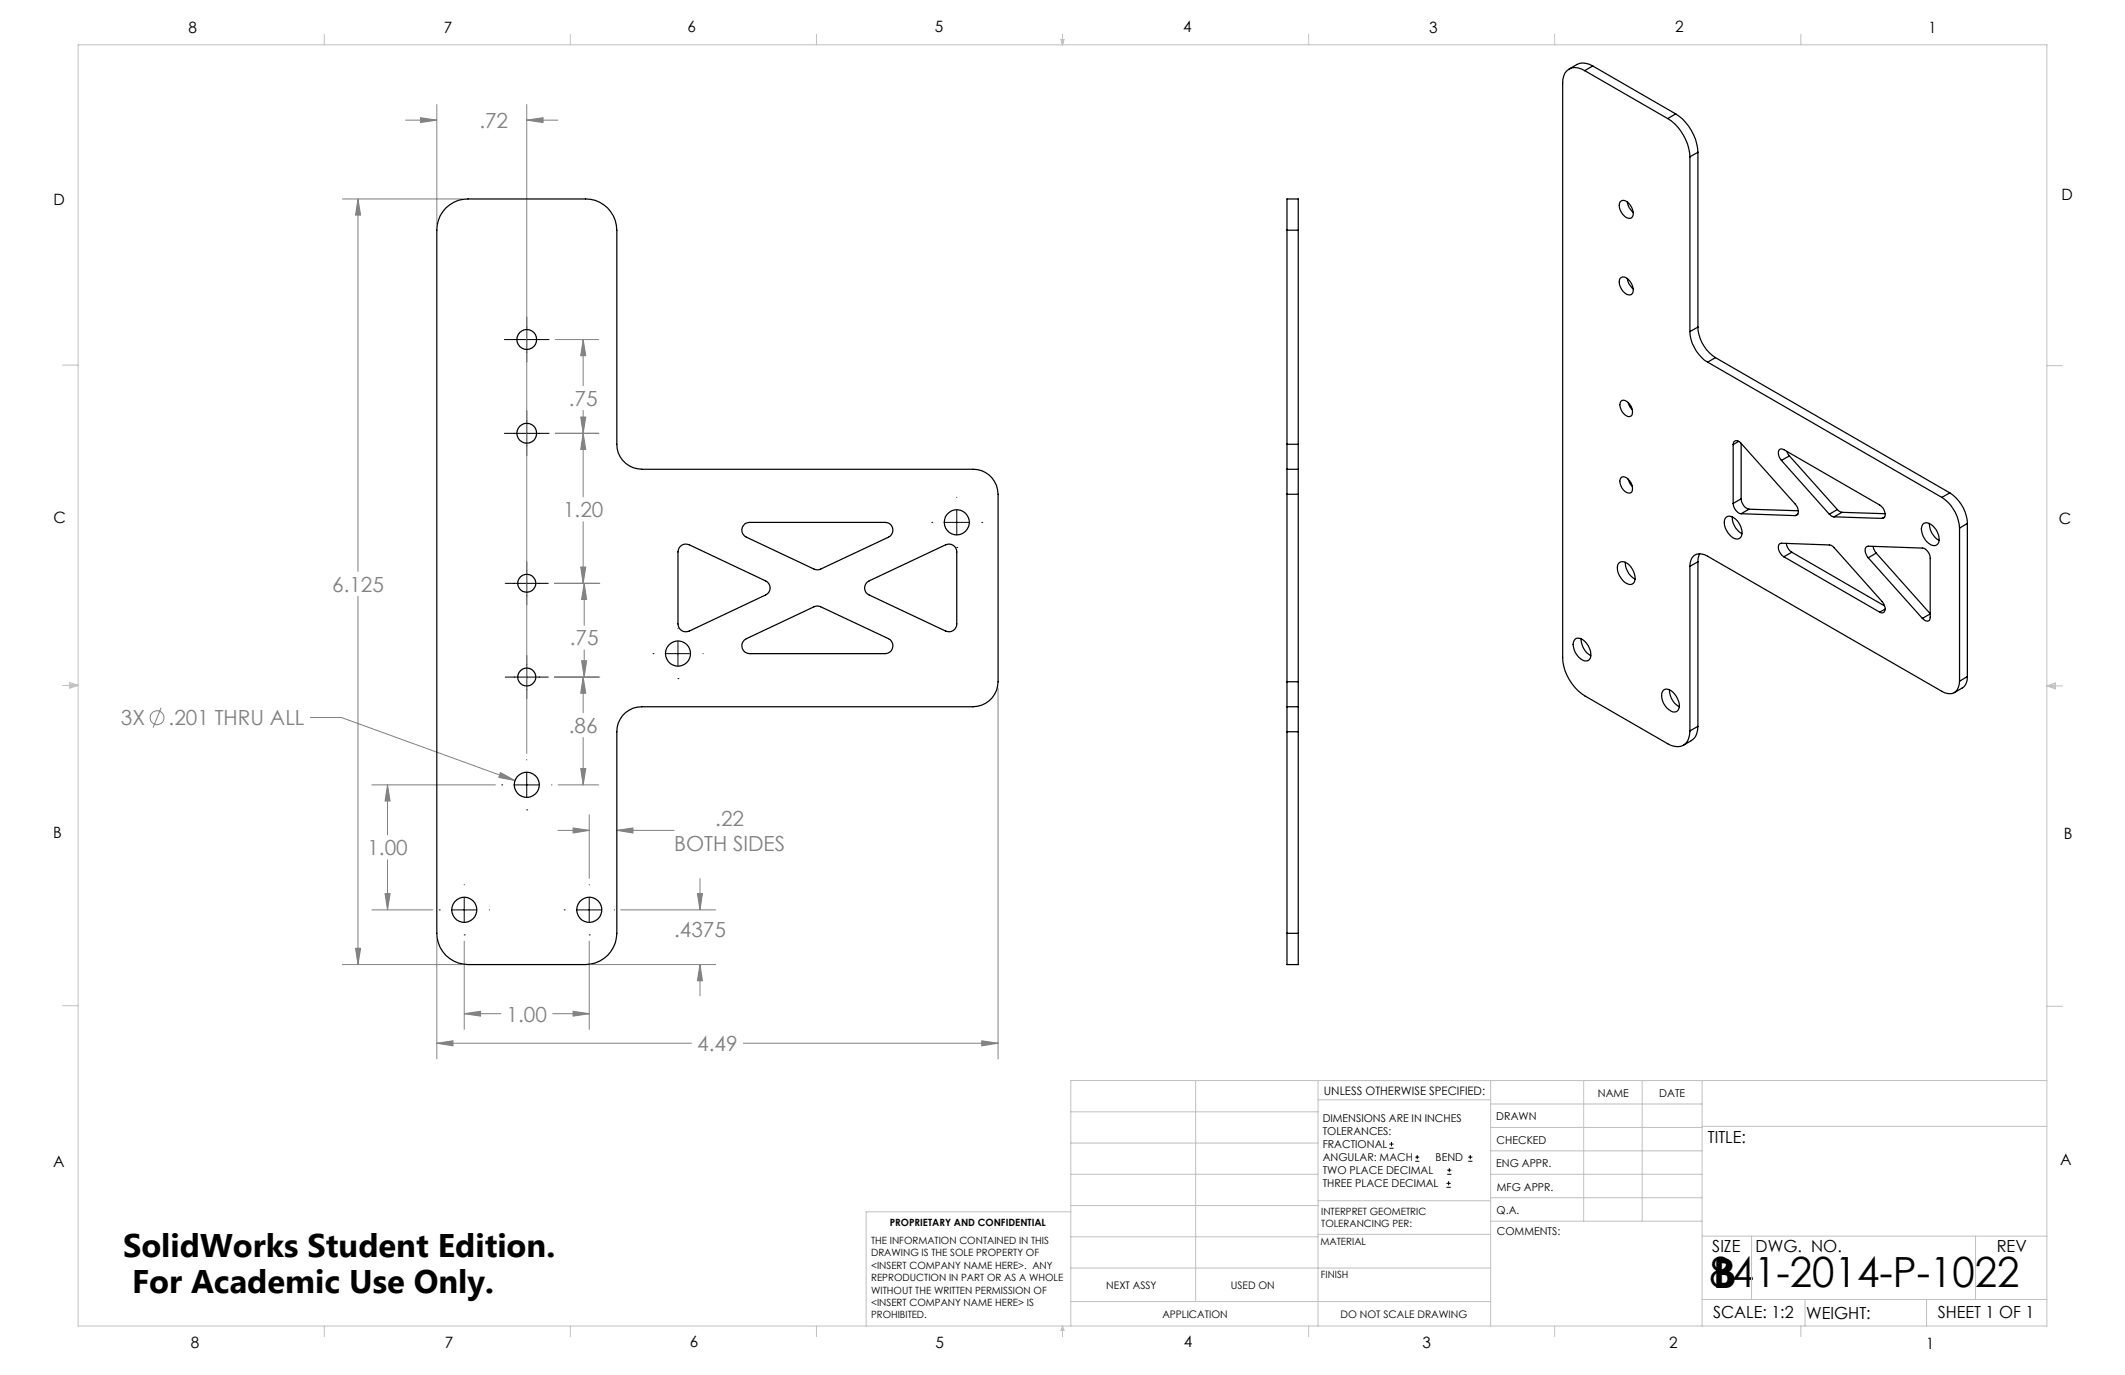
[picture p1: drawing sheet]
<svg xmlns="http://www.w3.org/2000/svg" width="432mm" height="279mm" viewBox="0 0 432 279" stroke-linecap="round" stroke-linejoin="round" font-family="sans-serif">
<g fill="none" stroke="#808080" stroke-width=".2">
<path d="M82.4 24.4h6.4M85.4 23.9l3.4 .5-3.4 .5zM88.8 21.2v24.3M107 24.4l3.3-.5v1zM107 21.2v131.9M107 24.4h6.4M69.6 40.4h24.2M72.7 40.4l.6 3.3h-1.1zM72.7 40.4v75.7M112.9 69h8.8M118.5 69l.5 3.3h-1zM118.5 69v9.4"/>
<path d="M112.9 88.1h8.8M118 84.7h1l-.5 3.4zM118.5 88.1l.5 3.2h-1zM118.5 83.4v17.6M112.7 118.5h9.2M118 115.2h1l-.5 3.3zM118.5 106v12.5M118.7 118.5l.5 3.3h-1zM118.7 118.5v8.6M72.7 121.1v74.9M112.7 137.6h9.2M118.2 134.3h1l-.5 3.3z"/>
<path d="M118.5 137.6l.5 3.3h-1zM118.5 137.6v7.2M118.7 132.1v5.5M202.8 139.8v75.4M32.7 143.8l-1.6 4M63 145.8h6.4l35.2 12.8M75.6 159.5h25.1M78.7 159.5l.6 3.3h-1.1zM78.7 159.5v10.2M101.7 157l2.9 1.6-3.2-.6zM113.4 159.5h8.3M118 156.2h1l-.5 3.3z"/>
<path d="M118.5 149.9v9.6M78.7 174.7v10.2M113.4 168.7h6.3M116.5 168.2l3.2 .5-3.2 .6zM119.7 165.6v12.9M125.3 168.7l3.3-.5v1.1zM125.3 168.7h11.6M142.2 178.5v6.4M69.6 196h24.2M72.2 192.7h1.1l-.6 3.3zM75.6 184.9h12.4M78.2 181.6h1.1l-.6 3.3z"/>
<path d="M88.8 190.9v24.3M94.3 191.2v18M119.7 191.2v18M120.3 196h25.1M126.1 184.9h19.3M141.7 181.6h1l-.5 3.3zM142.2 196l.5 3.3h-1zM142.2 196v6.4M88.8 212l3.2-.5v1zM88.8 212h51.7M94.3 206l3.3-.5v1zM94.3 206h7.5"/>
<path d="M112.3 206h7.4M116.5 205.5l3.2 .5-3.2 .5zM151.1 212h51.7M199.5 211.5l3.3 .5-3.3 .5z"/>
<circle cx="31.9" cy="145.8" r="1.41"/>
</g>
<g fill="none" stroke="#000" stroke-width=".2">
<path d="M102.5 69h9.1M107 64.4v9.2M102.5 88.1h9.1M107 83.5v9.1M102.7 118.5h8.7M107 114.2v8.7M189.3 106.2h.1M191.9 106.2h5.1M194.4 111.2h.1M194.4 101v.1M194.4 103.6v5.1M199.5 106.2h.1"/>
<path d="M102.7 137.6h8.7M107 133.2v8.7M132.7 132.8h.1M135.2 132.8h5.1M137.8 137.9h.1M137.8 127.7h.1M137.8 130.3v5.1M142.8 132.8h.1M102 159.5h.1M104.5 159.5h5.1M107 154.4h.1M107 157v5"/>
<path d="M112.1 159.5h.1M94.3 179.8h.1M107 164.6h.1M119.7 179.8h.1M89.3 184.9h.1M91.8 184.9h5.1M94.3 190h.1M94.3 182.4v5M99.4 184.9h.1M114.7 184.9h.1M117.2 184.9h5.1M119.7 190h.1"/>
<path d="M119.7 182.4v5M124.8 184.9h.1M282.3 233.3h.9M282.3 232.5h.9M282.8 232.1v.8M287.6 236h.8M287.6 235.1h.8M288 234.7v.8M294.1 238.6h.8M294.1 237.8h.8M294.5 237.4v.8M298.3 236h.9"/>
<path d="M298.3 235.1h.9M298.8 234.7v.8M293.9 241.3h.9M293.9 240.5h.9M294.4 240v.8"/>
</g>
<g fill="none" stroke="#c0c0c0" stroke-width=".2">
<path d="M15.9 9.1h400v260.4h-400zM65.9 6.9v2.2M115.9 6.9v2.2M165.9 6.9v2.2M215.6 8h.6l-.3 1.1zM215.7 8l.2 1.1M215.9 6.9v2.2M216 8l-.1 1.1M265.9 6.9v2.2M315.9 6.9v2.2M365.9 6.9v2.2M12.7 74.2h3.2"/>
<path d="M415.9 74.3h3.2M12.7 139.3h3.2M14.2 139.1l1.7 .2M14.2 138.7l1.7 .6-1.7 .5zM15.9 139.3l-1.7 .3M415.9 139.4h3.2M415.9 139.4l1.8-.6v1.2zM415.9 139.4l1.8 .3M417.7 139.2l-1.8 .2M12.7 204.4h3.2M243 219.6v44.9M267.8 219.6v49.9"/>
<path d="M302.9 219.6v49.9M321.8 219.6v28.5M333.7 219.6v28.5M345.9 219.6v49.9M415.9 204.5h3.2M415.9 219.6h-198.3v49.9M217.6 238.6h50.2M217.6 232.3h50.2M217.6 225.9h50.2M267.8 223.5h35.1M302.9 233.9h43M302.9 229.1h43"/>
<path d="M302.9 224.3h43M302.9 238.6h43M345.9 228.9h70M217.6 257.7h85.3M217.6 251.3h50.2M217.6 245h50.2M217.6 246.2h-41.6v23.3M267.8 250.8h35.1M267.8 244h35.1M302.9 248.1h43M302.9 243.4h43M345.9 251.2h70"/>
<path d="M355.9 251.2v12.9M401.4 251.2v12.9M65.9 269.5v2.1M115.9 269.5v2.1M165.9 269.5v2.1M215.9 269.5v2.1M215.9 269.5l.3 .8h-.6zM217.6 264.5h85.3M265.9 269.5v2.1M315.9 269.5v2.1M345.9 264.1h70M365.9 269.5v2.1"/>
<path d="M366.8 264.1v5.4M391.5 264.1v5.4"/>
</g>
<path d="M88.8 212l3.2-.5v1zM199.5 211.5l3.3 .5-3.3 .5zM72.7 40.4l.6 3.3h-1.1zM72.2 192.7h1.1l-.6 3.3zM94.3 206l3.3-.5v1zM116.5 205.5l3.2 .5-3.2 .5zM116.5 168.2l3.2 .5-3.2 .6zM125.3 168.7l3.3-.5v1.1zM141.7 181.6h1l-.5 3.3zM142.2 196l.5 3.3h-1zM78.7 159.5l.6 3.3h-1.1zM78.2 181.6h1.1l-.6 3.3zM107 24.4l3.3-.5v1zM85.4 23.9l3.4 .5-3.4 .5zM101.7 157l-.3 1 3.2 .6zM118 156.2h1l-.5 3.3zM118.5 137.6l.5 3.3h-1zM118.7 118.5l.5 3.3h-1zM118.2 134.3h1l-.5 3.3zM118 115.2h1l-.5 3.3zM118.5 88.1l.5 3.2h-1zM118.5 69l.5 3.3h-1zM118 84.7h1l-.5 3.4z" fill="#808080"/>
<g fill="none" stroke="#000" stroke-width=".25">
<path d="M322 14.4a2.77 2.77 0 0 0-4 .5l-.4 1.3-.1 .7v116.7a9.9 9.9 0 0 0 4.5 7.8l16.9 9.7a2.82 2.82 0 0 0 4-.5l.4-1.3 .1-.8M322 14.4l16.9 9.7M323.6 13.4a3.7 3.7 0 0 0-4.8 .6M323.6 13.4l-1.6 1M323.6 13.4l16.9 9.7M338.9 24.1a10 10 0 0 1 4.5 7.8M340.5 23.1a10 10 0 0 1 4.5 7.8M340.5 23.1l-1.6 1M343.4 31.9v35.5M345 30.9l-1.6 1M345 30.9v35.6M90.6 42.3a6.3 6.3 0 0 1 4.5-1.9h23.9a6.3 6.3 0 0 1 6.3 6.4v43.5a5.1 5.1 0 0 0 5.1 5.1h67.3a5.1 5.1 0 0 1 5.1 5v38.1a5.1 5.1 0 0 1-5.1 5.1h-67.3a5 5 0 0 0-5.1 5.1v41a6.4 6.4 0 0 1-6.3 6.3h-23.9a6.3 6.3 0 0 1-6.3-6.3v-142.9a6.6 6.6 0 0 1 1.8-4.5z"/>
<path d="M261.5 46.8v-6.4h2.3v6.4M261.5 46.8v43.5M261.5 46.8h2.3M263.8 46.8v43.5M329.2 41a1.24 1.24 0 0 1 2 .5 2.19 2.19 0 0 1 .3 2.8 2.37 2.37 0 0 1-2.5-2.6zM329.2 56.6a1.28 1.28 0 0 1 2 .5l.3 .4a1.77 1.77 0 0 1 0 2.4 2.37 2.37 0 0 1-2.5-2.6zM330.7 41v.2a3.2 3.2 0 0 0 1.2 1.9M330.7 56.6v.2a3.2 3.2 0 0 0 1.2 1.9M343.4 67.4a8 8 0 0 0 3.6 6.2M345 66.5a7.8 7.8 0 0 0 3.6 6.2M345 66.5l-1.6 .9M347 73.6l47.6 27.5"/>
<path d="M348.6 72.7l-1.6 .9M348.6 72.7l47.6 27.5M261.5 95.4v5M261.5 90.3v5.1M261.5 95.4h2.3M261.5 90.3h2.3M263.8 95.4v5M263.8 90.3v5.1M329.4 81.6a1.25 1.25 0 0 1 1.8 .6 2.02 2.02 0 0 1 .3 2.3 1.53 1.53 0 0 1-1.9-.9 2.09 2.09 0 0 1-.2-2zM329.4 97.1a1.25 1.25 0 0 1 1.8 .7 2.02 2.02 0 0 1 .3 2.3 1.92 1.92 0 0 1-2.3-1.9l-.1-.4zM330.8 81.8l.4 .9 .5 .6M330.8 97.3l.4 .9 .5 .6"/>
<path d="M352.2 90.3v12M353.3 89.7l-1.1 .6M353.8 90.1l11 12.3a2.01 2.01 0 0 1 .5 2.2l-.5 .2M353.8 90.1l-.3-.3a.74 .74 0 0 0-.9-.2 .74 .74 0 0 0-.4 .7M353.8 90.1v11.3M362 93.6a1.83 1.83 0 0 1-.4-2.3l.5-.1 .4 .2 19.5 11.2a2.12 2.12 0 0 1 .9 2.5l-.5 .2M362 93.6l9.7 10.9M363.1 91.7l.5 .9M363.6 92.6l-1.6 1M363.6 92.6l9.7 10.9M138.2 111.1a1.55 1.55 0 0 1 1.9-.4l15.5 7.3a1.57 1.57 0 0 1 .9 1.5 1.57 1.57 0 0 1-.9 1.4l-15.5 7.3a1.61 1.61 0 0 1-2.3-1.4v-14.7l.2-.7zM151.4 106.4l.9-.2h27.5a1.58 1.58 0 0 1 1.6 1.2 1.58 1.58 0 0 1-.8 1.7l-14.3 6.7-.9-.2-13.7-6.5a1.59 1.59 0 0 1-.3-2.7z"/>
<path d="M176.2 118.3l16-7.6a1.6 1.6 0 0 1 2.2 1.4v14.7a1.6 1.6 0 0 1-2.2 1.4l-15.6-7.3a1.58 1.58 0 0 1-.4-2.6zM261.5 100.4h2.3M261.5 100.4v38.1M263.8 100.4v38.1M329.1 114.3a1.78 1.78 0 0 1 2.3 .8 3.2 3.2 0 0 1 .6 3.4 1.51 1.51 0 0 1-2.3-.6 3.3 3.3 0 0 1-.9-3.3zM330.3 114.3a4 4 0 0 0 1.9 3.4M343.4 115.1a2.18 2.18 0 0 1 1.1-2.3 2.18 2.18 0 0 1 2.5 .2l47.6 27.5a2.11 2.11 0 0 0 3.3-.8l.3-1.3M343.4 115.1v33.4M345 114.2v33.4M345 114.2l-1.6 .9M345.4 112.5l-.3 1-.1 .7M350.8 105.1a1.88 1.88 0 0 1 2.3 .8 3.2 3.2 0 0 1 .6 3.3 1.51 1.51 0 0 1-2.2-.5 2.8 2.8 0 0 1-.7-3.6z"/>
<path d="M352 105a3.9 3.9 0 0 0 2 3.4M352.2 102.3a2.24 2.24 0 0 0 1.6 2.1M353.8 101.4a2.26 2.26 0 0 0 1.6 2.1M353.8 104.4l11 .4M353.8 101.4l-1.6 .9M355.4 103.5l-1.6 .9M355.4 103.5l10 .3M362.5 113.1a1.84 1.84 0 0 1-.8-2.6l10.2 .2 .3 .2 10.2 11.3a1.74 1.74 0 0 1 .4 2.2l-.2 .1-.6-.1M362.5 113.1l19.5 11.3M363 110.4v.4a2.61 2.61 0 0 0 1.1 1.4M364.1 112.2l-1.6 .9M364.1 112.2l18.8 10.9"/>
<path d="M365.3 104.5l-.5 .3M371.7 104.5l.6 .5h.4M372.7 105l9.7 .3M373.3 103.5l1 .6M373.3 103.5l-1.6 1M374.3 104.1l-1.6 .9M374.3 104.1l8.7 .3M379.6 113.3l-.2-.3a1.36 1.36 0 0 1 0-1.9l11.2 .3a2.15 2.15 0 0 1 1.6 2.1v11.9a.71 .71 0 0 1-.4 .8 .71 .71 0 0 1-.9-.3l-.3-.2M379.6 113.3l11 12.4M380.6 111l.2 .7 .4 .7M381.2 112.4l-1.6 .9M381.2 112.4l11 12.3"/>
<path d="M383 105.1l-.6 .2M390.8 106.4a1.83 1.83 0 0 1 2.3 .9 2.94 2.94 0 0 1 .6 3.3 1.53 1.53 0 0 1-2.2-.5 2.97 2.97 0 0 1-.7-3.7zM392 106.4a3.9 3.9 0 0 0 2 3.4M394.6 101.1a8.2 8.2 0 0 1 3.6 6.2M396.2 100.2a7.9 7.9 0 0 1 3.6 6.2M396.2 100.2l-1.6 .9M398.2 107.3v31.1M399.8 106.4l-1.6 .9M399.8 106.4v31.1M151.3 130l14.6-6.8h.7l14 6.6a1.6 1.6 0 0 1 .8 1.8 1.6 1.6 0 0 1-1.6 1.2h-27.5a1.6 1.6 0 0 1-1.5-1 1.6 1.6 0 0 1 .5-1.8zM261.5 138.5v5.1M261.5 138.5h2.3"/>
<path d="M263.8 138.5v5.1M320.1 129.9a1.76 1.76 0 0 1 2.3 .8 2.98 2.98 0 0 1 .6 3.3 1.51 1.51 0 0 1-2.3-.5 2.93 2.93 0 0 1-.6-3.6zM321.3 129.8a4 4 0 0 0 2 3.4M383.1 123.8l-1.1 .6M392.2 124.7l-1.6 1M399.8 137.5a2.53 2.53 0 0 1-1.1 2.3l-1.6 1M399.8 137.5l-1.6 .9M261.5 143.6v5.1M261.5 143.6h2.3M261.5 148.7v41M261.5 148.7h2.3M263.8 143.6v5.1"/>
<path d="M263.8 148.7v41M338 140.2a1.76 1.76 0 0 1 2.3 .9l.4 .5a2.32 2.32 0 0 1 0 3 2.4 2.4 0 0 1-2.7-1.7 2.44 2.44 0 0 1 0-2.7zM339.3 140.2a3.8 3.8 0 0 0 1.9 3.4M345 147.6a3.4 3.4 0 0 1-1.3 2.9l-1.6 .9M345 147.6l-1.6 .9M261.5 189.7v6.3h2.3v-6.3M261.5 189.7h2.3"/>
<circle cx="107" cy="69" r="2.02"/>
<circle cx="107" cy="88" r="2.02"/>
<circle cx="107" cy="118.5" r="1.83"/>
<circle cx="194.4" cy="106.1" r="2.54"/>
<circle cx="107" cy="137.6" r="1.83"/>
<circle cx="137.8" cy="132.8" r="2.55"/>
<circle cx="107" cy="159.5" r="2.54"/>
<circle cx="94.3" cy="184.9" r="2.54"/>
<circle cx="119.7" cy="184.9" r="2.54"/>
</g>
<g font-size="8.5">
<text x="347.4" y="261.6">841-2014-P-1022</text>
<text x="348.1" y="261.8">B</text>
</g>
<g font-size="6.6">
<text x="25" y="255.4">SolidWorks Student Edition.</text>
<text x="26.8" y="262.7">For Academic Use Only.</text>
</g>
<g font-size="4.2" fill="#808080">
<text x="97.4" y="26">.72</text>
<text x="115.6" y="82.5">.75</text>
<text x="114.4" y="105.1">1.20</text>
<text x="67.5" y="120.2">6.125</text>
<text x="115.8" y="131.2">.75</text>
<text x="24.5" y="147.4">3X</text>
<text x="34.3" y="147.4">.201 THRU ALL</text>
<text x="115.6" y="148.9">.86</text>
<text x="145.3" y="167.8">.22</text>
<text x="74.7" y="173.8">1.00</text>
<text x="137" y="172.8">BOTH SIDES</text>
<text x="137" y="190.3">.4375</text>
<text x="103" y="207.6">1.00</text>
<text x="141.7" y="213.6">4.49</text>
</g>
<g font-size="3.4">
<text x="347.1" y="232.3">TITLE:</text>
<text x="347.9" y="254.3">SIZE</text>
<text x="356.7" y="254.4">DWG. NO.</text>
<text x="405.7" y="254.5">REV</text>
<text x="348.1" y="267.9">SCALE: 1:2</text>
<text x="367" y="268">WEIGHT:</text>
<text x="393.8" y="267.9">SHEET 1 OF 1</text>
</g>
<g font-size="3.2">
<text x="38.3" y="6.7">8</text>
<text x="90.2" y="6.7">7</text>
<text x="139.7" y="6.5">6</text>
<text x="190" y="6.5">5</text>
<text x="240.4" y="6.5">4</text>
<text x="290.4" y="6.7">3</text>
<text x="340.4" y="6.5">2</text>
<text x="391.9" y="6.7">1</text>
<text x="10.9" y="41.6">D</text>
<text x="418.9" y="40.7">D</text>
<text x="10.9" y="106.3">C</text>
<text x="418.4" y="106.4">C</text>
<text x="10.8" y="170.2">B</text>
<text x="419.4" y="170.6">B</text>
<text x="10.8" y="237.2">A</text>
<text x="418.6" y="236.8">A</text>
<text x="38.8" y="273.8">8</text>
<text x="90.4" y="273.8">7</text>
<text x="140.2" y="273.8">6</text>
<text x="190.1" y="273.9">5</text>
<text x="240.5" y="273.8">4</text>
<text x="289" y="273.9">3</text>
<text x="339.1" y="273.8">2</text>
<text x="391.4" y="274.1">1</text>
</g>
<text font-size="2.4" x="269" y="222.4">UNLESS OTHERWISE SPECIFIED:</text>
<g font-size="2.2">
<text x="268.8" y="228">DIMENSIONS ARE IN INCHES</text>
<text x="304.1" y="227.7">DRAWN</text>
<text x="324.7" y="222.9">NAME</text>
<text x="337.2" y="222.9">DATE</text>
<text x="268.8" y="230.6">TOLERANCES:</text>
<text x="268.8" y="233.3">FRACTIONAL</text>
<text x="304.1" y="232.6">CHECKED</text>
<text x="268.8" y="236">ANGULAR: MACH</text>
<text x="268.8" y="238.6">TWO PLACE DECIMAL</text>
<text x="291.7" y="236">BEND</text>
<text x="304" y="237.2">ENG APPR.</text>
<text x="268.8" y="241.3">THREE PLACE DECIMAL</text>
<text x="304.2" y="241.9">MFG APPR.</text>
<text x="304.1" y="246.7">Q.A.</text>
<text x="304.1" y="250.9">COMMENTS:</text>
</g>
<g font-size="2.1">
<text x="224.8" y="262">NEXT ASSY</text>
<text x="250.1" y="261.9">USED ON</text>
<text x="236.2" y="267.8">APPLICATION</text>
<text x="272.4" y="267.8">DO NOT SCALE DRAWING</text>
</g>
<g font-size="2">
<text x="180.8" y="249.2">PROPRIETARY AND CONFIDENTIAL</text>
<text x="268.5" y="246.8">INTERPRET GEOMETRIC</text>
<text x="268.5" y="249.4">TOLERANCING PER:</text>
<text x="177" y="252.8">THE INFORMATION CONTAINED IN THIS</text>
<text x="177" y="255.3">DRAWING IS THE SOLE PROPERTY OF</text>
<text x="177" y="257.8">&lt;INSERT COMPANY NAME HERE&gt;. ANY</text>
<text x="268.3" y="252.9">MATERIAL</text>
<text x="177" y="260.3">REPRODUCTION IN PART OR AS A WHOLE</text>
<text x="177" y="262.9">WITHOUT THE WRITTEN PERMISSION OF</text>
<text x="268.4" y="259.7">FINISH</text>
<text x="177" y="265.4">&lt;INSERT COMPANY NAME HERE&gt; IS</text>
<text x="177" y="267.9">PROHIBITED.</text>
</g>
</svg>
